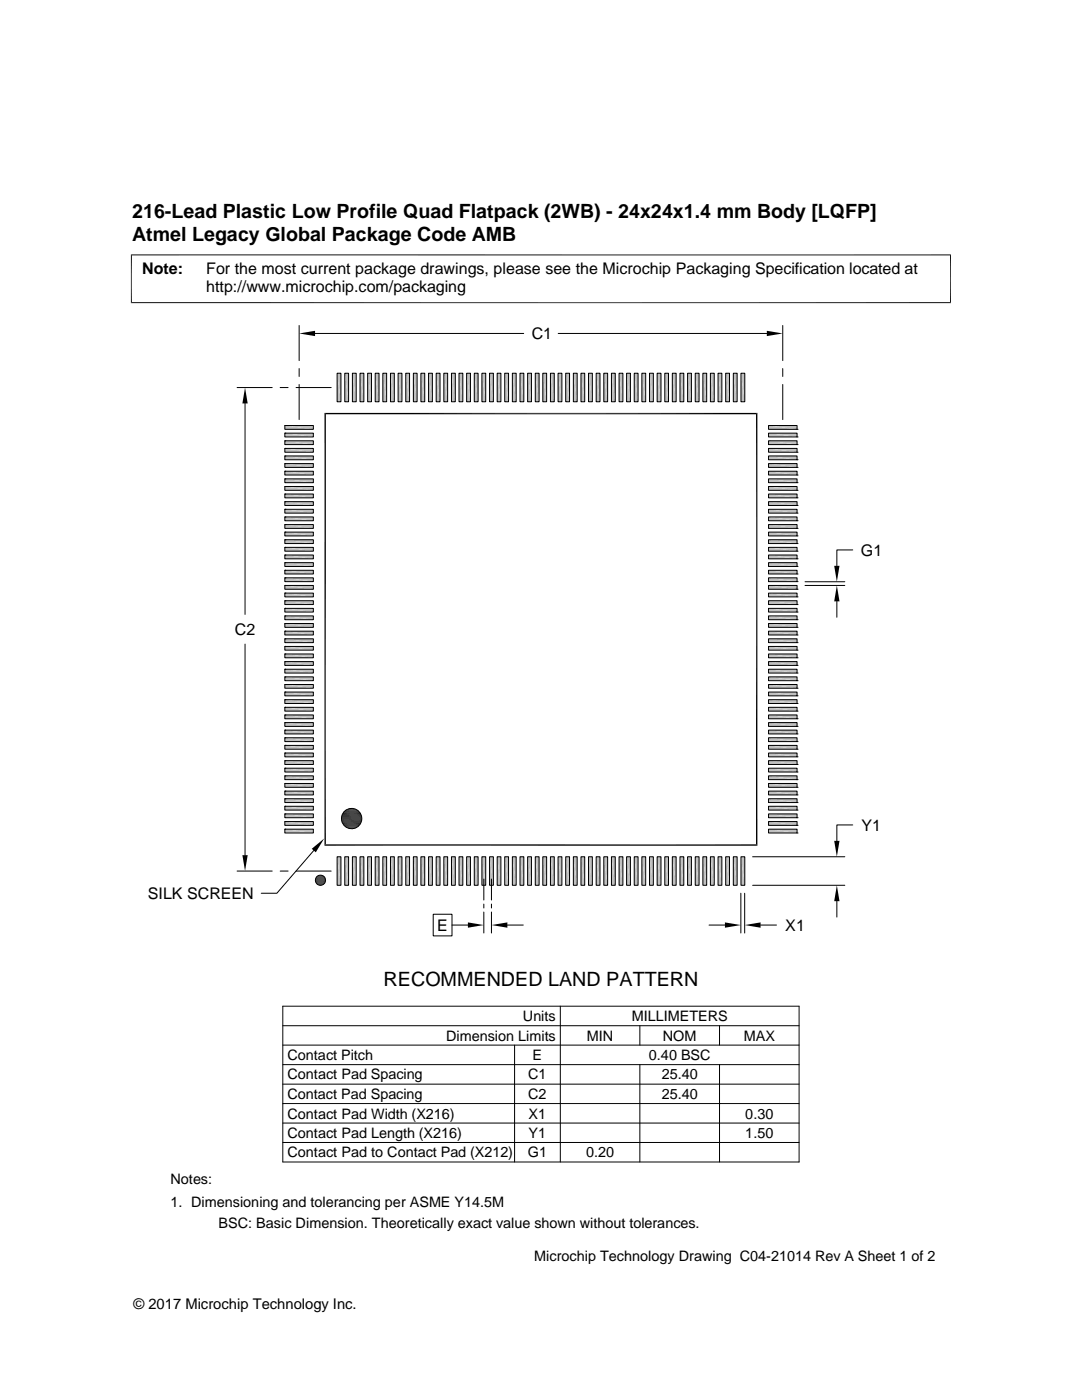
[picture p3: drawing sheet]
<svg xmlns="http://www.w3.org/2000/svg" width="216mm" height="279mm" viewBox="0 0 216 279" stroke-linecap="round" stroke-linejoin="round" font-family="sans-serif">
<g fill="#c0c0c0">
<path d="M147.8 74.5l.8 5.7h-.8z"/>
<path d="M147.8 74.5h.8v5.7z"/>
<path d="M146.3 74.5l.8 5.7h-.8z"/>
<path d="M146.3 74.5h.8v5.7z"/>
<path d="M144.8 74.5l.8 5.7h-.8z"/>
<path d="M144.8 74.5h.8v5.7z"/>
<path d="M143.3 74.5l.7 5.7h-.7z"/>
<path d="M143.3 74.5h.7v5.7z"/>
<path d="M141.8 74.5l.7 5.7h-.7z"/>
<path d="M141.8 74.5h.7v5.7z"/>
<path d="M140.3 74.5l.7 5.7h-.7z"/>
<path d="M140.3 74.5h.7v5.7z"/>
<path d="M138.7 74.5l.8 5.7h-.8z"/>
<path d="M138.7 74.5h.8v5.7z"/>
<path d="M137.2 74.5l.8 5.7h-.8z"/>
<path d="M137.2 74.5h.8v5.7z"/>
<path d="M135.7 74.5l.7 5.7h-.7z"/>
<path d="M135.7 74.5h.7v5.7z"/>
<path d="M134.2 74.5l.7 5.7h-.7z"/>
<path d="M134.2 74.5h.7v5.7z"/>
<path d="M132.7 74.5l.7 5.7h-.7z"/>
<path d="M132.7 74.5h.7v5.7z"/>
<path d="M131.1 74.5l.8 5.7h-.8z"/>
<path d="M131.1 74.5h.8v5.7z"/>
<path d="M129.6 74.5l.8 5.7h-.8z"/>
<path d="M129.6 74.5h.8v5.7z"/>
<path d="M128.1 74.5l.7 5.7h-.7z"/>
<path d="M128.1 74.5h.7v5.7z"/>
<path d="M126.6 74.5l.7 5.7h-.7z"/>
<path d="M126.6 74.5h.7v5.7z"/>
<path d="M125 74.5l.8 5.7h-.8z"/>
<path d="M125 74.5h.8v5.7z"/>
<path d="M123.5 74.5l.8 5.7h-.8z"/>
<path d="M123.5 74.5h.8v5.7z"/>
<path d="M122 74.5l.8 5.7h-.8z"/>
<path d="M122 74.5h.8v5.7z"/>
<path d="M120.5 74.5l.7 5.7h-.7z"/>
<path d="M120.5 74.5h.7v5.7z"/>
<path d="M119 74.5l.7 5.7h-.7z"/>
<path d="M119 74.5h.7v5.7z"/>
<path d="M117.4 74.5l.8 5.7h-.8z"/>
<path d="M117.4 74.5h.8v5.7z"/>
<path d="M115.9 74.5l.8 5.7h-.8z"/>
<path d="M115.9 74.5h.8v5.7z"/>
<path d="M114.4 74.5l.8 5.7h-.8z"/>
<path d="M114.4 74.5h.8v5.7z"/>
<path d="M112.9 74.5l.7 5.7h-.7z"/>
<path d="M112.9 74.5h.7v5.7z"/>
<path d="M111.4 74.5l.7 5.7h-.7z"/>
<path d="M111.4 74.5h.7v5.7z"/>
<path d="M109.8 74.5l.8 5.7h-.8z"/>
<path d="M109.8 74.5h.8v5.7z"/>
<path d="M108.3 74.5l.8 5.7h-.8z"/>
<path d="M108.3 74.5h.8v5.7z"/>
<path d="M106.8 74.5l.8 5.7h-.8z"/>
<path d="M106.8 74.5h.8v5.7z"/>
<path d="M105.3 74.5l.7 5.7h-.7z"/>
<path d="M105.3 74.5h.7v5.7z"/>
<path d="M103.8 74.5l.7 5.7h-.7z"/>
<path d="M103.8 74.5h.7v5.7z"/>
<path d="M102.2 74.5l.8 5.7h-.8z"/>
<path d="M102.2 74.5h.8v5.7z"/>
<path d="M100.7 74.5l.8 5.7h-.8z"/>
<path d="M100.7 74.5h.8v5.7z"/>
<path d="M99.2 74.5l.7 5.7h-.7z"/>
<path d="M99.2 74.5h.7v5.7z"/>
<path d="M97.7 74.5l.7 5.7h-.7z"/>
<path d="M97.7 74.5h.7v5.7z"/>
<path d="M96.2 74.5l.7 5.7h-.7z"/>
<path d="M96.2 74.5h.7v5.7z"/>
<path d="M94.6 74.5l.8 5.7h-.8z"/>
<path d="M94.6 74.5h.8v5.7z"/>
<path d="M93.1 74.5l.8 5.7h-.8z"/>
<path d="M93.1 74.5h.8v5.7z"/>
<path d="M91.6 74.5l.8 5.7h-.8z"/>
<path d="M91.6 74.5h.8v5.7z"/>
<path d="M90.1 74.5l.7 5.7h-.7z"/>
<path d="M90.1 74.5h.7v5.7z"/>
<path d="M88.6 74.5l.7 5.7h-.7z"/>
<path d="M88.6 74.5h.7v5.7z"/>
<path d="M87 74.5l.8 5.7h-.8z"/>
<path d="M87 74.5h.8v5.7z"/>
<path d="M85.5 74.5l.8 5.7h-.8z"/>
<path d="M85.5 74.5h.8v5.7z"/>
<path d="M84 74.5l.8 5.7h-.8z"/>
<path d="M84 74.5h.8v5.7z"/>
<path d="M82.5 74.5l.7 5.7h-.7z"/>
<path d="M82.5 74.5h.7v5.7z"/>
<path d="M81 74.5l.7 5.7h-.7z"/>
<path d="M81 74.5h.7v5.7z"/>
<path d="M79.4 74.5l.8 5.7h-.8z"/>
<path d="M79.4 74.5h.8v5.7z"/>
<path d="M77.9 74.5l.8 5.7h-.8z"/>
<path d="M77.9 74.5h.8v5.7z"/>
<path d="M76.4 74.5l.8 5.7h-.8z"/>
<path d="M76.4 74.5h.8v5.7z"/>
<path d="M74.9 74.5l.7 5.7h-.7z"/>
<path d="M74.9 74.5h.7v5.7z"/>
<path d="M73.4 74.5l.7 5.7h-.7z"/>
<path d="M73.4 74.5h.7v5.7z"/>
<path d="M71.8 74.5l.8 5.7h-.8z"/>
<path d="M71.8 74.5h.8v5.7z"/>
<path d="M70.3 74.5l.8 5.7h-.8z"/>
<path d="M70.3 74.5h.8v5.7z"/>
<path d="M68.8 74.5l.8 5.7h-.8z"/>
<path d="M68.8 74.5h.8v5.7z"/>
<path d="M67.3 74.5l.7 5.7h-.7z"/>
<path d="M67.3 74.5h.7v5.7z"/>
<path d="M153.4 84.9l5.6 .8h-5.6z"/>
<path d="M153.4 84.9h5.6v.8z"/>
<path d="M56.8 84.9l5.7 .8h-5.7z"/>
<path d="M56.8 84.9h5.7v.8z"/>
<path d="M153.4 86.4l5.6 .8h-5.6z"/>
<path d="M153.4 86.4h5.6v.8z"/>
<path d="M56.8 86.4l5.7 .8h-5.7z"/>
<path d="M56.8 86.4h5.7v.8z"/>
<path d="M153.4 88l5.6 .7h-5.6z"/>
<path d="M153.4 88h5.6v.7z"/>
<path d="M56.8 88l5.7 .7h-5.7z"/>
<path d="M56.8 88h5.7v.7z"/>
<path d="M153.4 89.5l5.6 .8h-5.6z"/>
<path d="M153.4 89.5h5.6v.8z"/>
<path d="M56.8 89.5l5.7 .8h-5.7z"/>
<path d="M56.8 89.5h5.7v.8z"/>
<path d="M153.4 91l5.6 .8h-5.6z"/>
<path d="M153.4 91h5.6v.8z"/>
<path d="M56.8 91l5.7 .8h-5.7z"/>
<path d="M56.8 91h5.7v.8z"/>
<path d="M153.4 92.5l5.6 .8h-5.6z"/>
<path d="M153.4 92.5h5.6v.8z"/>
<path d="M56.8 92.5l5.7 .8h-5.7z"/>
<path d="M56.8 92.5h5.7v.8z"/>
<path d="M153.4 94l5.6 .8h-5.6z"/>
<path d="M153.4 94h5.6v.8z"/>
<path d="M56.8 94l5.7 .8h-5.7z"/>
<path d="M56.8 94h5.7v.8z"/>
<path d="M153.4 95.6l5.6 .7h-5.6z"/>
<path d="M153.4 95.6h5.6v.7z"/>
<path d="M56.8 95.6l5.7 .7h-5.7z"/>
<path d="M56.8 95.6h5.7v.7z"/>
<path d="M153.4 97.1l5.6 .8h-5.6z"/>
<path d="M153.4 97.1h5.6v.8z"/>
<path d="M56.8 97.1l5.7 .8h-5.7z"/>
<path d="M56.8 97.1h5.7v.8z"/>
<path d="M153.4 98.6l5.6 .8h-5.6z"/>
<path d="M153.4 98.6h5.6v.8z"/>
<path d="M56.8 98.6l5.7 .8h-5.7z"/>
<path d="M56.8 98.6h5.7v.8z"/>
<path d="M153.4 100.1l5.6 .8h-5.6z"/>
<path d="M153.4 100.1h5.6v.8z"/>
<path d="M56.8 100.1l5.7 .8h-5.7z"/>
<path d="M56.8 100.1h5.7v.8z"/>
<path d="M153.4 101.6l5.6 .8h-5.6z"/>
<path d="M153.4 101.6h5.6v.8z"/>
<path d="M56.8 101.6l5.7 .8h-5.7z"/>
<path d="M56.8 101.6h5.7v.8z"/>
<path d="M153.4 103.2l5.6 .7h-5.6z"/>
<path d="M153.4 103.2h5.6v.7z"/>
<path d="M56.8 103.2l5.7 .7h-5.7z"/>
<path d="M56.8 103.2h5.7v.7z"/>
<path d="M153.4 104.7l5.6 .8h-5.6z"/>
<path d="M153.4 104.7h5.6v.8z"/>
<path d="M56.8 104.7l5.7 .8h-5.7z"/>
<path d="M56.8 104.7h5.7v.8z"/>
<path d="M153.4 106.2l5.6 .8h-5.6z"/>
<path d="M153.4 106.2h5.6v.8z"/>
<path d="M56.8 106.2l5.7 .8h-5.7z"/>
<path d="M56.8 106.2h5.7v.8z"/>
<path d="M153.4 107.7l5.6 .8h-5.6z"/>
<path d="M153.4 107.7h5.6v.8z"/>
<path d="M56.8 107.7l5.7 .8h-5.7z"/>
<path d="M56.8 107.7h5.7v.8z"/>
<path d="M153.4 109.2l5.6 .8h-5.6z"/>
<path d="M153.4 109.2h5.6v.8z"/>
<path d="M56.8 109.2l5.7 .8h-5.7z"/>
<path d="M56.8 109.2h5.7v.8z"/>
<path d="M153.4 110.8l5.6 .7h-5.6z"/>
<path d="M153.4 110.8h5.6v.7z"/>
<path d="M56.8 110.8l5.7 .7h-5.7z"/>
<path d="M56.8 110.8h5.7v.7z"/>
<path d="M153.4 112.3l5.6 .8h-5.6z"/>
<path d="M153.4 112.3h5.6v.8z"/>
<path d="M56.8 112.3l5.7 .8h-5.7z"/>
<path d="M56.8 112.3h5.7v.8z"/>
<path d="M153.4 113.8l5.6 .8h-5.6z"/>
<path d="M153.4 113.8h5.6v.8z"/>
<path d="M56.8 113.8l5.7 .8h-5.7z"/>
<path d="M56.8 113.8h5.7v.8z"/>
<path d="M153.4 115.3l5.6 .8h-5.6z"/>
<path d="M153.4 115.3h5.6v.8z"/>
<path d="M56.8 115.3l5.7 .8h-5.7z"/>
<path d="M56.8 115.3h5.7v.8z"/>
<path d="M153.4 116.8l5.6 .8h-5.6z"/>
<path d="M153.4 116.8h5.6v.8z"/>
<path d="M56.8 116.8l5.7 .8h-5.7z"/>
<path d="M56.8 116.8h5.7v.8z"/>
<path d="M153.4 118.4l5.6 .7h-5.6z"/>
<path d="M153.4 118.4h5.6v.7z"/>
<path d="M56.8 118.4l5.7 .7h-5.7z"/>
<path d="M56.8 118.4h5.7v.7z"/>
<path d="M153.4 119.9l5.6 .7h-5.6z"/>
<path d="M153.4 119.9h5.6v.7z"/>
<path d="M56.8 119.9l5.7 .7h-5.7z"/>
<path d="M56.8 119.9h5.7v.7z"/>
<path d="M153.4 121.4l5.6 .8h-5.6z"/>
<path d="M153.4 121.4h5.6v.8z"/>
<path d="M56.8 121.4l5.7 .8h-5.7z"/>
<path d="M56.8 121.4h5.7v.8z"/>
<path d="M153.4 122.9l5.6 .8h-5.6z"/>
<path d="M153.4 122.9h5.6v.8z"/>
<path d="M56.8 122.9l5.7 .8h-5.7z"/>
<path d="M56.8 122.9h5.7v.8z"/>
<path d="M153.4 124.4l5.6 .8h-5.6z"/>
<path d="M153.4 124.4h5.6v.8z"/>
<path d="M56.8 124.4l5.7 .8h-5.7z"/>
<path d="M56.8 124.4h5.7v.8z"/>
<path d="M153.4 126l5.6 .7h-5.6z"/>
<path d="M153.4 126h5.6v.7z"/>
<path d="M56.8 126l5.7 .7h-5.7z"/>
<path d="M56.8 126h5.7v.7z"/>
<path d="M153.4 127.5l5.6 .7h-5.6z"/>
<path d="M153.4 127.5h5.6v.7z"/>
<path d="M56.8 127.5l5.7 .7h-5.7z"/>
<path d="M56.8 127.5h5.7v.7z"/>
<path d="M153.4 129l5.6 .8h-5.6z"/>
<path d="M153.4 129h5.6v.8z"/>
<path d="M56.8 129l5.7 .8h-5.7z"/>
<path d="M56.8 129h5.7v.8z"/>
<path d="M153.4 130.5l5.6 .8h-5.6z"/>
<path d="M153.4 130.5h5.6v.8z"/>
<path d="M56.8 130.5l5.7 .8h-5.7z"/>
<path d="M56.8 130.5h5.7v.8z"/>
<path d="M153.4 132l5.6 .8h-5.6z"/>
<path d="M153.4 132h5.6v.8z"/>
<path d="M56.8 132l5.7 .8h-5.7z"/>
<path d="M56.8 132h5.7v.8z"/>
<path d="M153.4 133.6l5.6 .7h-5.6z"/>
<path d="M153.4 133.6h5.6v.7z"/>
<path d="M56.8 133.6l5.7 .7h-5.7z"/>
<path d="M56.8 133.6h5.7v.7z"/>
<path d="M153.4 135.1l5.6 .7h-5.6z"/>
<path d="M153.4 135.1h5.6v.7z"/>
<path d="M56.8 135.1l5.7 .7h-5.7z"/>
<path d="M56.8 135.1h5.7v.7z"/>
<path d="M153.4 136.6l5.6 .8h-5.6z"/>
<path d="M153.4 136.6h5.6v.8z"/>
<path d="M56.8 136.6l5.7 .8h-5.7z"/>
<path d="M56.8 136.6h5.7v.8z"/>
<path d="M153.4 138.1l5.6 .8h-5.6z"/>
<path d="M153.4 138.1h5.6v.8z"/>
<path d="M56.8 138.1l5.7 .8h-5.7z"/>
<path d="M56.8 138.1h5.7v.8z"/>
<path d="M153.4 139.6l5.6 .8h-5.6z"/>
<path d="M153.4 139.6h5.6v.8z"/>
<path d="M56.8 139.6l5.7 .8h-5.7z"/>
<path d="M56.8 139.6h5.7v.8z"/>
<path d="M153.4 141.2l5.6 .7h-5.6z"/>
<path d="M153.4 141.2h5.6v.7z"/>
<path d="M56.8 141.2l5.7 .7h-5.7z"/>
<path d="M56.8 141.2h5.7v.7z"/>
<path d="M153.4 142.7l5.6 .7h-5.6z"/>
<path d="M153.4 142.7h5.6v.7z"/>
<path d="M56.8 142.7l5.7 .7h-5.7z"/>
<path d="M56.8 142.7h5.7v.7z"/>
<path d="M153.4 144.2l5.6 .8h-5.6z"/>
<path d="M153.4 144.2h5.6v.8z"/>
<path d="M56.8 144.2l5.7 .8h-5.7z"/>
<path d="M56.8 144.2h5.7v.8z"/>
<path d="M153.4 145.7l5.6 .8h-5.6z"/>
<path d="M153.4 145.7h5.6v.8z"/>
<path d="M56.8 145.7l5.7 .8h-5.7z"/>
<path d="M56.8 145.7h5.7v.8z"/>
<path d="M153.4 147.2l5.6 .8h-5.6z"/>
<path d="M153.4 147.2h5.6v.8z"/>
<path d="M56.8 147.2l5.7 .8h-5.7z"/>
<path d="M56.8 147.2h5.7v.8z"/>
<path d="M153.4 148.8l5.6 .7h-5.6z"/>
<path d="M153.4 148.8h5.6v.7z"/>
<path d="M56.8 148.8l5.7 .7h-5.7z"/>
<path d="M56.8 148.8h5.7v.7z"/>
<path d="M153.4 150.3l5.6 .7h-5.6z"/>
<path d="M153.4 150.3h5.6v.7z"/>
<path d="M56.8 150.3l5.7 .7h-5.7z"/>
<path d="M56.8 150.3h5.7v.7z"/>
<path d="M153.4 151.8l5.6 .8h-5.6z"/>
<path d="M153.4 151.8h5.6v.8z"/>
<path d="M56.8 151.8l5.7 .8h-5.7z"/>
<path d="M56.8 151.8h5.7v.8z"/>
<path d="M153.4 153.3l5.6 .8h-5.6z"/>
<path d="M153.4 153.3h5.6v.8z"/>
<path d="M56.8 153.3l5.7 .8h-5.7z"/>
<path d="M56.8 153.3h5.7v.8z"/>
<path d="M153.4 154.8l5.6 .8h-5.6z"/>
<path d="M153.4 154.8h5.6v.8z"/>
<path d="M56.8 154.8l5.7 .8h-5.7z"/>
<path d="M56.8 154.8h5.7v.8z"/>
<path d="M153.4 156.4l5.6 .7h-5.6z"/>
<path d="M153.4 156.4h5.6v.7z"/>
<path d="M56.8 156.4l5.7 .7h-5.7z"/>
<path d="M56.8 156.4h5.7v.7z"/>
<path d="M153.4 157.9l5.6 .7h-5.6z"/>
<path d="M153.4 157.9h5.6v.7z"/>
<path d="M56.8 157.9l5.7 .7h-5.7z"/>
<path d="M56.8 157.9h5.7v.7z"/>
<path d="M153.4 159.4l5.6 .8h-5.6z"/>
<path d="M153.4 159.4h5.6v.8z"/>
<path d="M56.8 159.4l5.7 .8h-5.7z"/>
<path d="M56.8 159.4h5.7v.8z"/>
<path d="M153.4 160.9l5.6 .8h-5.6z"/>
<path d="M153.4 160.9h5.6v.8z"/>
<path d="M56.8 160.9l5.7 .8h-5.7z"/>
<path d="M56.8 160.9h5.7v.8z"/>
<path d="M153.4 162.4l5.6 .8h-5.6z"/>
<path d="M153.4 162.4h5.6v.8z"/>
<path d="M56.8 162.4l5.7 .8h-5.7z"/>
<path d="M56.8 162.4h5.7v.8z"/>
<path d="M153.4 164l5.6 .7h-5.6z"/>
<path d="M153.4 164h5.6v.7z"/>
<path d="M56.8 164l5.7 .7h-5.7z"/>
<path d="M56.8 164h5.7v.7z"/>
<path d="M153.4 165.5l5.6 .7h-5.6z"/>
<path d="M153.4 165.5h5.6v.7z"/>
<path d="M56.8 165.5l5.7 .7h-5.7z"/>
<path d="M56.8 165.5h5.7v.7z"/>
<path d="M147.8 171l.8 5.7h-.8z"/>
<path d="M147.8 171h.8v5.7z"/>
<path d="M146.3 171l.8 5.7h-.8z"/>
<path d="M146.3 171h.8v5.7z"/>
<path d="M144.8 171l.8 5.7h-.8z"/>
<path d="M144.8 171h.8v5.7z"/>
<path d="M143.3 171l.7 5.7h-.7z"/>
<path d="M143.3 171h.7v5.7z"/>
<path d="M141.8 171l.7 5.7h-.7z"/>
<path d="M141.8 171h.7v5.7z"/>
<path d="M140.3 171l.7 5.7h-.7z"/>
<path d="M140.3 171h.7v5.7z"/>
<path d="M138.7 171l.8 5.7h-.8z"/>
<path d="M138.7 171h.8v5.7z"/>
<path d="M137.2 171l.8 5.7h-.8z"/>
<path d="M137.2 171h.8v5.7z"/>
<path d="M135.7 171l.7 5.7h-.7z"/>
<path d="M135.7 171h.7v5.7z"/>
<path d="M134.2 171l.7 5.7h-.7z"/>
<path d="M134.2 171h.7v5.7z"/>
<path d="M132.7 171l.7 5.7h-.7z"/>
<path d="M132.7 171h.7v5.7z"/>
<path d="M131.1 171l.8 5.7h-.8z"/>
<path d="M131.1 171h.8v5.7z"/>
<path d="M129.6 171l.8 5.7h-.8z"/>
<path d="M129.6 171h.8v5.7z"/>
<path d="M128.1 171l.7 5.7h-.7z"/>
<path d="M128.1 171h.7v5.7z"/>
<path d="M126.6 171l.7 5.7h-.7z"/>
<path d="M126.6 171h.7v5.7z"/>
<path d="M125 171l.8 5.7h-.8z"/>
<path d="M125 171h.8v5.7z"/>
<path d="M123.5 171l.8 5.7h-.8z"/>
<path d="M123.5 171h.8v5.7z"/>
<path d="M122 171l.8 5.7h-.8z"/>
<path d="M122 171h.8v5.7z"/>
<path d="M120.5 171l.7 5.7h-.7z"/>
<path d="M120.5 171h.7v5.7z"/>
<path d="M119 171l.7 5.7h-.7z"/>
<path d="M119 171h.7v5.7z"/>
<path d="M117.4 171l.8 5.7h-.8z"/>
<path d="M117.4 171h.8v5.7z"/>
<path d="M115.9 171l.8 5.7h-.8z"/>
<path d="M115.9 171h.8v5.7z"/>
<path d="M114.4 171l.8 5.7h-.8z"/>
<path d="M114.4 171h.8v5.7z"/>
<path d="M112.9 171l.7 5.7h-.7z"/>
<path d="M112.9 171h.7v5.7z"/>
<path d="M111.4 171l.7 5.7h-.7z"/>
<path d="M111.4 171h.7v5.7z"/>
<path d="M109.8 171l.8 5.7h-.8z"/>
<path d="M109.8 171h.8v5.7z"/>
<path d="M108.3 171l.8 5.7h-.8z"/>
<path d="M108.3 171h.8v5.7z"/>
<path d="M106.8 171l.8 5.7h-.8z"/>
<path d="M106.8 171h.8v5.7z"/>
<path d="M105.3 171l.7 5.7h-.7z"/>
<path d="M105.3 171h.7v5.7z"/>
<path d="M103.8 171l.7 5.7h-.7z"/>
<path d="M103.8 171h.7v5.7z"/>
<path d="M102.2 171l.8 5.7h-.8z"/>
<path d="M102.2 171h.8v5.7z"/>
<path d="M100.7 171l.8 5.7h-.8z"/>
<path d="M100.7 171h.8v5.7z"/>
<path d="M99.2 171l.7 5.7h-.7z"/>
<path d="M99.2 171h.7v5.7z"/>
<path d="M97.7 171l.7 5.7h-.7z"/>
<path d="M97.7 171h.7v5.7z"/>
<path d="M96.2 171l.7 5.7h-.7z"/>
<path d="M96.2 171h.7v5.7z"/>
<path d="M94.6 171l.8 5.7h-.8z"/>
<path d="M94.6 171h.8v5.7z"/>
<path d="M93.1 171l.8 5.7h-.8z"/>
<path d="M93.1 171h.8v5.7z"/>
<path d="M91.6 171l.8 5.7h-.8z"/>
<path d="M91.6 171h.8v5.7z"/>
<path d="M90.1 171l.7 5.7h-.7z"/>
<path d="M90.1 171h.7v5.7z"/>
<path d="M88.6 171l.7 5.7h-.7z"/>
<path d="M88.6 171h.7v5.7z"/>
<path d="M87 171l.8 5.7h-.8z"/>
<path d="M87 171h.8v5.7z"/>
<path d="M85.5 171l.8 5.7h-.8z"/>
<path d="M85.5 171h.8v5.7z"/>
<path d="M84 171l.8 5.7h-.8z"/>
<path d="M84 171h.8v5.7z"/>
<path d="M82.5 171l.7 5.7h-.7z"/>
<path d="M82.5 171h.7v5.7z"/>
<path d="M81 171l.7 5.7h-.7z"/>
<path d="M81 171h.7v5.7z"/>
<path d="M79.4 171l.8 5.7h-.8z"/>
<path d="M79.4 171h.8v5.7z"/>
<path d="M77.9 171l.8 5.7h-.8z"/>
<path d="M77.9 171h.8v5.7z"/>
<path d="M76.4 171l.8 5.7h-.8z"/>
<path d="M76.4 171h.8v5.7z"/>
<path d="M74.9 171l.7 5.7h-.7z"/>
<path d="M74.9 171h.7v5.7z"/>
<path d="M73.4 171l.7 5.7h-.7z"/>
<path d="M73.4 171h.7v5.7z"/>
<path d="M71.8 171l.8 5.7h-.8z"/>
<path d="M71.8 171h.8v5.7z"/>
<path d="M70.3 171l.8 5.7h-.8z"/>
<path d="M70.3 171h.8v5.7z"/>
<path d="M68.8 171l.8 5.7h-.8z"/>
<path d="M68.8 171h.8v5.7z"/>
<path d="M67.3 171l.7 5.7h-.7z"/>
<path d="M67.3 171h.7v5.7z"/>
</g>
<g fill="none" stroke="#000" stroke-width=".2">
<path d="M26.1 50.9h163.7M26.2 50.8v9.7M189.7 50.8v9.7M26.1 60.4h163.7M47.3 77.3h7M55.9 77.3h1.6M59.1 77.3h7M59.7 65v7M59.7 73.6v1.5M59.7 76.7v7M62.9 66.5h41.6M67.3 74.5h.7v5.7h-.7z"/>
<path d="M68.8 74.5h.8v5.7h-.8zM70.3 74.5h.8v5.7h-.8zM71.8 74.5h.8v5.7h-.8zM73.4 74.5h.7v5.7h-.7zM74.9 74.5h.7v5.7h-.7zM76.4 74.5h.8v5.7h-.8zM77.9 74.5h.8v5.7h-.8zM79.4 74.5h.8v5.7h-.8zM81 74.5h.7v5.7h-.7zM82.5 74.5h.7v5.7h-.7zM84 74.5h.8v5.7h-.8zM85.5 74.5h.8v5.7h-.8z"/>
<path d="M87 74.5h.8v5.7h-.8zM88.6 74.5h.7v5.7h-.7zM90.1 74.5h.7v5.7h-.7zM91.6 74.5h.8v5.7h-.8zM93.1 74.5h.8v5.7h-.8zM94.6 74.5h.8v5.7h-.8zM96.2 74.5h.7v5.7h-.7zM97.7 74.5h.7v5.7h-.7zM99.2 74.5h.7v5.7h-.7zM100.7 74.5h.8v5.7h-.8zM102.2 74.5h.8v5.7h-.8zM103.8 74.5h.7v5.7h-.7z"/>
<path d="M105.3 74.5h.7v5.7h-.7zM106.8 74.5h.8v5.7h-.8zM108.3 74.5h.8v5.7h-.8zM109.8 74.5h.8v5.7h-.8zM111.4 74.5h.7v5.7h-.7zM111.4 66.5h41.6M112.9 74.5h.7v5.7h-.7zM114.4 74.5h.8v5.7h-.8zM115.9 74.5h.8v5.7h-.8zM117.4 74.5h.8v5.7h-.8zM119 74.5h.7v5.7h-.7zM120.5 74.5h.7v5.7h-.7z"/>
<path d="M122 74.5h.8v5.7h-.8zM123.5 74.5h.8v5.7h-.8zM125 74.5h.8v5.7h-.8zM126.6 74.5h.7v5.7h-.7zM128.1 74.5h.7v5.7h-.7zM129.6 74.5h.8v5.7h-.8zM131.1 74.5h.8v5.7h-.8zM132.7 74.5h.7v5.7h-.7zM134.2 74.5h.7v5.7h-.7zM135.7 74.5h.7v5.7h-.7zM137.2 74.5h.8v5.7h-.8zM138.7 74.5h.8v5.7h-.8z"/>
<path d="M140.3 74.5h.7v5.7h-.7zM141.8 74.5h.7v5.7h-.7zM143.3 74.5h.7v5.7h-.7zM144.8 74.5h.8v5.7h-.8zM146.3 74.5h.8v5.7h-.8zM147.8 74.5h.8v5.7h-.8zM156.2 65v7M156.2 73.6v1.5M156.2 76.7v7M48.9 80.5v42.1M56.8 84.9h5.7v.8h-5.7zM56.8 84.9h.1"/>
<path d="M56.8 86.4h5.7v.8h-5.7zM56.8 86.4h.1M56.8 88h5.7v.7h-5.7zM56.8 88h.1M56.8 89.5h5.7v.8h-5.7zM56.8 89.5h.1M56.8 91h5.7v.8h-5.7zM56.8 91h.1M56.8 92.5h5.7v.8h-5.7zM56.8 92.5h.1M56.8 94h5.7v.8h-5.7zM56.8 94h.1"/>
<path d="M56.8 95.6h5.7v.7h-5.7zM56.8 95.6h.1M56.8 97.1h5.7v.8h-5.7zM56.8 97.1h.1M56.8 98.6h5.7v.8h-5.7zM56.8 98.6h.1M153.4 98.6h5.6v.8h-5.6zM153.4 97.1h5.6v.8h-5.6zM153.4 95.6h5.6v.7h-5.6zM153.4 94h5.6v.8h-5.6zM153.4 92.5h5.6v.8h-5.6zM153.4 91h5.6v.8h-5.6z"/>
<path d="M153.4 89.5h5.6v.8h-5.6zM153.4 88h5.6v.7h-5.6zM153.4 86.4h5.6v.8h-5.6zM153.4 84.9h5.6v.8h-5.6zM159 99.4h.1M159 97.9h.1M159 96.3h.1M159 94.8h.1M159 93.3h.1M159 91.8h.1M159 90.3h.1M159 88.7h.1"/>
<path d="M159 87.2h.1M159 85.7h.1M56.8 100.1h5.7v.8h-5.7zM56.8 100.1h.1M56.8 101.6h5.7v.8h-5.7zM56.8 101.6h.1M56.8 103.2h5.7v.7h-5.7zM56.8 103.2h.1M56.8 104.7h5.7v.8h-5.7zM56.8 104.7h.1M56.8 106.2h5.7v.8h-5.7zM56.8 106.2h.1"/>
<path d="M56.8 107.7h5.7v.8h-5.7zM56.8 107.7h.1M56.8 109.2h5.7v.8h-5.7zM56.8 109.2h.1M56.8 110.8h5.7v.7h-5.7zM56.8 110.8h.1M56.8 112.3h5.7v.8h-5.7zM56.8 112.3h.1M56.8 113.8h5.7v.8h-5.7zM56.8 113.8h.1M56.8 115.3h5.7v.8h-5.7zM56.8 115.3h.1"/>
<path d="M56.8 116.8h5.7v.8h-5.7zM56.8 116.8h.1M56.8 118.4h5.7v.7h-5.7zM56.8 118.4h.1M56.8 119.9h5.7v.7h-5.7zM56.8 119.9h.1M153.4 119.9h5.6v.7h-5.6zM153.4 118.4h5.6v.7h-5.6zM153.4 116.8h5.6v.8h-5.6zM153.4 115.3h5.6v.8h-5.6zM153.4 113.8h5.6v.8h-5.6zM153.4 112.3h5.6v.8h-5.6z"/>
<path d="M153.4 110.8h5.6v.7h-5.6zM153.4 109.2h5.6v.8h-5.6zM153.4 107.7h5.6v.8h-5.6zM153.4 106.2h5.6v.8h-5.6zM153.4 104.7h5.6v.8h-5.6zM153.4 103.2h5.6v.7h-5.6zM153.4 101.6h5.6v.8h-5.6zM153.4 100.1h5.6v.8h-5.6zM159 119.1h.1M159 117.6h.1M159 116.1h.1M159 114.6h.1"/>
<path d="M159 113.1h.1M159 111.5h.1M159 110h.1M159 108.5h.1M159 107h.1M159 105.5h.1M159 103.9h.1M159 102.4h.1M159 100.9h.1M160.6 116.8h8M160.6 116.1h8M170.2 109.7h-3.2v3.2"/>
<path d="M48.9 128.5v42.2M56.8 121.4h5.7v.8h-5.7zM56.8 121.4h.1M56.8 122.9h5.7v.8h-5.7zM56.8 122.9h.1M56.8 124.4h5.7v.8h-5.7zM56.8 124.4h.1M56.8 126h5.7v.7h-5.7zM56.8 126h.1M56.8 127.5h5.7v.7h-5.7zM56.8 127.5h.1M56.8 129h5.7v.8h-5.7z"/>
<path d="M56.8 129h.1M56.8 130.5h5.7v.8h-5.7zM56.8 130.5h.1M56.8 132h5.7v.8h-5.7zM56.8 132h.1M56.8 133.6h5.7v.7h-5.7zM56.8 133.6h.1M56.8 135.1h5.7v.7h-5.7zM56.8 135.1h.1M56.8 136.6h5.7v.8h-5.7zM56.8 136.6h.1M56.8 138.1h5.7v.8h-5.7z"/>
<path d="M56.8 138.1h.1M56.8 139.6h5.7v.8h-5.7zM56.8 139.6h.1M153.4 139.6h5.6v.8h-5.6zM153.4 138.1h5.6v.8h-5.6zM153.4 136.6h5.6v.8h-5.6zM153.4 135.1h5.6v.7h-5.6zM153.4 133.6h5.6v.7h-5.6zM153.4 132h5.6v.8h-5.6zM153.4 130.5h5.6v.8h-5.6zM153.4 129h5.6v.8h-5.6zM153.4 127.5h5.6v.7h-5.6z"/>
<path d="M153.4 126h5.6v.7h-5.6zM153.4 124.4h5.6v.8h-5.6zM153.4 122.9h5.6v.8h-5.6zM153.4 121.4h5.6v.8h-5.6zM159 138.9h.1M159 137.4h.1M159 135.8h.1M159 134.3h.1M159 132.8h.1M159 131.3h.1M159 129.8h.1M159 128.2h.1"/>
<path d="M159 126.7h.1M159 125.2h.1M159 123.7h.1M159 122.2h.1M159 120.6h.1M167 120v3.2M56.8 141.2h5.7v.7h-5.7zM56.8 141.2h.1M56.8 142.7h5.7v.7h-5.7zM56.8 142.7h.1M56.8 144.2h5.7v.8h-5.7zM56.8 144.2h.1"/>
<path d="M56.8 145.7h5.7v.8h-5.7zM56.8 145.7h.1M56.8 147.2h5.7v.8h-5.7zM56.8 147.2h.1M56.8 148.8h5.7v.7h-5.7zM56.8 148.8h.1M56.8 150.3h5.7v.7h-5.7zM56.8 150.3h.1M56.8 151.8h5.7v.8h-5.7zM56.8 151.8h.1M56.8 153.3h5.7v.8h-5.7zM56.8 153.3h.1"/>
<path d="M56.8 154.8h5.7v.8h-5.7zM56.8 154.8h.1M56.8 156.4h5.7v.7h-5.7zM56.8 156.4h.1M56.8 157.9h5.7v.7h-5.7zM56.8 157.9h.1M56.8 159.4h5.7v.8h-5.7zM56.8 159.4h.1M153.4 159.4h5.6v.8h-5.6zM153.4 157.9h5.6v.7h-5.6zM153.4 156.4h5.6v.7h-5.6zM153.4 154.8h5.6v.8h-5.6z"/>
<path d="M153.4 153.3h5.6v.8h-5.6zM153.4 151.8h5.6v.8h-5.6zM153.4 150.3h5.6v.7h-5.6zM153.4 148.8h5.6v.7h-5.6zM153.4 147.2h5.6v.8h-5.6zM153.4 145.7h5.6v.8h-5.6zM153.4 144.2h5.6v.8h-5.6zM153.4 142.7h5.6v.7h-5.6zM153.4 141.2h5.6v.7h-5.6zM159 158.6h.1M159 157.1h.1M159 155.6h.1"/>
<path d="M159 154.1h.1M159 152.6h.1M159 151h.1M159 149.5h.1M159 148h.1M159 146.5h.1M159 145h.1M159 143.4h.1M159 141.9h.1M159 140.4h.1M47.3 173.8h7M55.9 173.8h1.6"/>
<path d="M56.8 160.9h5.7v.8h-5.7zM56.8 160.9h.1M56.8 162.4h5.7v.8h-5.7zM56.8 162.4h.1M56.8 164h5.7v.7h-5.7zM56.8 164h.1M56.8 165.5h5.7v.7h-5.7zM56.8 165.5h.1M59.1 173.8h7M62.6 169.7l-7.4 8.6h-3.1M62.9 175.5h2.1M62.9 175.6h2.1"/>
<path d="M62.9 175.7h2.1M62.9 175.8h2.1M67.3 171h.7v5.7h-.7zM68.1 163.1h4.1M68.1 163.3h4.1M68.1 163.5h4.1M68.1 163.7h4.1M68.2 163.8h4M68.2 162.9h4M68.2 162.7h3.9M68.2 164h3.9M68.3 164.2h3.8"/>
<path d="M68.3 162.5h3.8M68.3 162.3h3.7M68.3 164.4h3.7M68.5 164.5h3.4M68.5 162.2h3.4M68.6 162h3.2M68.6 164.7h3.2M68.7 164.8h2.9M68.7 161.9h2.9M68.8 171h.8v5.7h-.8zM68.8 165h2.7M68.8 161.8h2.7"/>
<path d="M69 161.7h2.3M69 165.1h2.3M69.2 161.6h2M69.2 165.2h2M70.3 171h.8v5.7h-.8zM71.8 171h.8v5.7h-.8zM73.4 171h.7v5.7h-.7zM74.9 171h.7v5.7h-.7zM76.4 171h.8v5.7h-.8zM77.9 171h.8v5.7h-.8zM79.4 171h.8v5.7h-.8zM81 171h.7v5.7h-.7z"/>
<path d="M82.5 171h.7v5.7h-.7zM84 171h.8v5.7h-.8zM85.5 171h.8v5.7h-.8zM87 171h.8v5.7h-.8zM88.6 171h.7v5.7h-.7zM90.1 171h.7v5.7h-.7zM91.6 171h.8v5.7h-.8zM93.1 171h.8v5.7h-.8zM94.6 171h.8v5.7h-.8zM96.2 171h.7v5.7h-.7zM96.5 175.4v4.2M97.7 171h.7v5.7h-.7z"/>
<path d="M98.1 175.4v4.2M99.2 171h.7v5.7h-.7zM100.7 171h.8v5.7h-.8zM102.2 171h.8v5.7h-.8zM103.8 171h.7v5.7h-.7zM105.3 171h.7v5.7h-.7zM106.8 171h.8v5.7h-.8zM108.3 171h.8v5.7h-.8zM109.8 171h.8v5.7h-.8zM111.4 171h.7v5.7h-.7zM112.9 171h.7v5.7h-.7zM114.4 171h.8v5.7h-.8z"/>
<path d="M115.9 171h.8v5.7h-.8zM117.4 171h.8v5.7h-.8zM119 171h.7v5.7h-.7zM120.5 171h.7v5.7h-.7zM122 171h.8v5.7h-.8zM123.5 171h.8v5.7h-.8zM125 171h.8v5.7h-.8zM126.6 171h.7v5.7h-.7zM128.1 171h.7v5.7h-.7zM129.6 171h.8v5.7h-.8zM131.1 171h.8v5.7h-.8zM132.7 171h.7v5.7h-.7z"/>
<path d="M134.2 171h.7v5.7h-.7zM135.7 171h.7v5.7h-.7zM137.2 171h.8v5.7h-.8zM138.7 171h.8v5.7h-.8zM140.3 171h.7v5.7h-.7zM141.8 171h.7v5.7h-.7zM143.3 171h.7v5.7h-.7zM144.8 171h.8v5.7h-.8zM146.3 171h.8v5.7h-.8zM147.8 178.3v7.9M147.8 171h.8v5.7h-.8zM148.6 178.3v7.9"/>
<path d="M150.2 176.7h18.4M150.2 171h18.4M153.4 165.5h5.6v.7h-5.6zM153.4 164h5.6v.7h-5.6zM153.4 162.4h5.6v.8h-5.6zM153.4 160.9h5.6v.8h-5.6zM159 166.2h.1M159 164.7h.1M159 163.2h.1M159 161.7h.1M159 160.2h.1M167 179.9v3.1"/>
<path d="M170.2 164.6h-3.2v3.2M86.4 182.5h3.8v4.3h-3.8zM90.2 184.6h3.2M96.5 180.4v.8M96.5 182v4.2M98.1 180.4v.8M98.1 182v4.2M101.2 184.6h3.2M141.5 184.6h3.2M151.8 184.6h3.1M56.4 204.7h103M56.4 200.8h103v31.1h-103z"/>
<path d="M56.4 208.6h103M56.4 212.5h103M56.4 216.4h103M102.7 208.6v23.3M111.8 200.8v31.1M127.7 204.7v3.9M127.7 212.5v19.4M143.6 204.7v3.9M143.6 212.5v19.4M56.4 220.2h103M56.4 224.1h103M56.4 228h103"/>
<circle cx="63.9" cy="175.7" r="1.02"/>
<circle cx="70.2" cy="163.4" r="2.04"/>
</g>
<g fill="#000">
<path d="M59.7 66.5l3.2-.5v1.1zM153 66l3.2 .5-3.2 .6zM48.9 77.3l.5 3.2h-1zM166.5 112.9h1l-.5 3.2zM167 116.8l.5 3.2h-1zM48.4 170.7h1l-.5 3.1zM62.2 169.4l2.5-2.1-1.7 2.8zM62.9 175.9l2 .1h-1.9zM62.9 175.9h2v.1zM63 175.4l1.9 .1zM63 176h1.9zM63 175.3l1.9 .1h-1.9z"/>
<path d="M63 175.3h1.9v.1zM63 176l1.8 .1zM63 175.2l1.9 .1zM63 176.1l1.8 .1zM63 176.1h1.8zM63.1 175.1l1.7 .1h-1.8zM63.1 175.1l1.7 .1zM63.1 176.2l1.6 .1zM63.1 176.2h1.7zM63.1 175l1.7 .1zM63.1 176.3l1.6 .1zM63.1 176.3h1.6z"/>
<path d="M63.2 175h1.5h-1.6zM63.2 175h1.5zM63.2 176.4h1.4zM63.2 176.4h1.5zM63.3 174.9l1.4 .1zM63.3 176.4l1.2 .1zM63.3 176.4h1.3zM63.3 174.9h1.3zM63.4 174.8l1.2 .1zM63.4 176.5l1.1 .1zM63.4 176.5h1.1zM63.4 174.8h1.1z"/>
<path d="M63.4 176.6h1zM63.4 176.6h1.1zM63.5 174.8h1zM63.5 176.6h.8zM63.5 176.6h.9zM63.5 174.8h.9zM63.6 174.7l.8 .1zM63.6 176.6l.6 .1zM63.6 176.6h.7zM63.6 174.7h.7zM63.7 174.7h.6zM63.7 176.7h.4z"/>
<path d="M63.7 176.7h.5zM63.7 174.7h.5zM63.8 174.7h.4zM63.8 176.7h.3zM63.8 174.7h.3zM69.2 165.1l1.8 .1zM69.3 161.5l1.9 .1zM69.3 165.2l1.5 .1zM69.3 165.2h1.7zM69.3 161.5h1.7zM69.5 161.4l1.5 .1zM69.5 165.3h1.1z"/>
<path d="M69.5 165.3h1.3zM69.5 161.4h1.3zM69.7 161.4h1.1zM69.7 165.3l.7 .1zM69.7 165.3h.9zM69.7 161.4h.9zM69.9 161.4h.7zM69.9 165.4h.5zM69.9 161.4h.5zM167 176.7l.5 3.2h-1zM166.5 167.8h1l-.5 3.2zM93.4 184.1l3.1 .5-3.1 .5z"/>
<path d="M98.1 184.6l3.1-.5v1zM144.7 184.1l3.1 .5-3.1 .5zM148.6 184.6l3.2-.5v1z"/>
</g>
<path d="M64.9 82.4v86.4M151 82.4v86.4M151.1 82.5h-86.4M64.7 168.6h86.4" fill="none" stroke="#000" stroke-width=".28"/>
<g font-size="3.9">
<text x="26.4" y="43.5">216-Lead Plastic Low Profile Quad Flatpack (2WB) - 24x24x1.4 mm Body [LQFP]</text>
<text x="26.4" y="48">Atmel Legacy Global Package Code AMB</text>
<text x="76.5" y="196.7">RECOMMENDED LAND PATTERN</text>
</g>
<g font-size="3.2">
<text x="28.4" y="54.6">Note:</text>
<text x="41.1" y="58.3">http://www.microchip.com/packaging</text>
<text x="41.1" y="54.6">For the most current package drawings, please see the Microchip Packaging Specification located at</text>
<text x="106.1" y="67.7">C1</text>
<text x="171.8" y="110.9">G1</text>
<text x="46.9" y="126.7">C2</text>
<text x="171.9" y="165.8">Y1</text>
<text x="29.5" y="179.4">SILK SCREEN</text>
<text x="87.2" y="185.8">E</text>
<text x="156.7" y="185.8">X1</text>
</g>
<g font-size="2.9">
<text x="104.3" y="203.8">Units</text>
<text x="126" y="203.8">MILLIMETERS</text>
<text x="89" y="207.7">Dimension Limits</text>
<text x="117.1" y="207.7">MIN</text>
<text x="132.3" y="207.7">NOM</text>
<text x="148.4" y="207.7">MAX</text>
<text x="57.3" y="211.6">Contact Pitch</text>
<text x="57.3" y="215.4">Contact Pad Spacing</text>
<text x="105.4" y="215.4">C1</text>
<text x="106.3" y="211.6">E</text>
<text x="129.5" y="211.6">0.40 BSC</text>
<text x="132" y="215.4">25.40</text>
<text x="57.3" y="219.3">Contact Pad Spacing</text>
<text x="105.4" y="219.3">C2</text>
<text x="132" y="219.3">25.40</text>
<text x="57.3" y="227.1">Contact Pad Length (X216)</text>
<text x="57.3" y="223.2">Contact Pad Width (X216)</text>
<text x="105.5" y="227.1">Y1</text>
<text x="105.5" y="223.2">X1</text>
<text x="148.7" y="227.1">1.50</text>
<text x="148.7" y="223.2">0.30</text>
<text x="57.3" y="231">Contact Pad to Contact Pad (X212)</text>
<text x="105.3" y="231">G1</text>
<text x="116.9" y="231">0.20</text>
<text x="34" y="236.4">Notes:</text>
<text x="34" y="241">1. Dimensioning and tolerancing per ASME Y14.5M</text>
<text x="43.6" y="245">BSC: Basic Dimension. Theoretically exact value shown without tolerances.</text>
<text x="106.6" y="251.7">Microchip Technology Drawing C04-21014 Rev A Sheet 1 of 2</text>
<text x="26.6" y="261.3">© 2017 Microchip Technology Inc.</text>
</g>
</svg>
